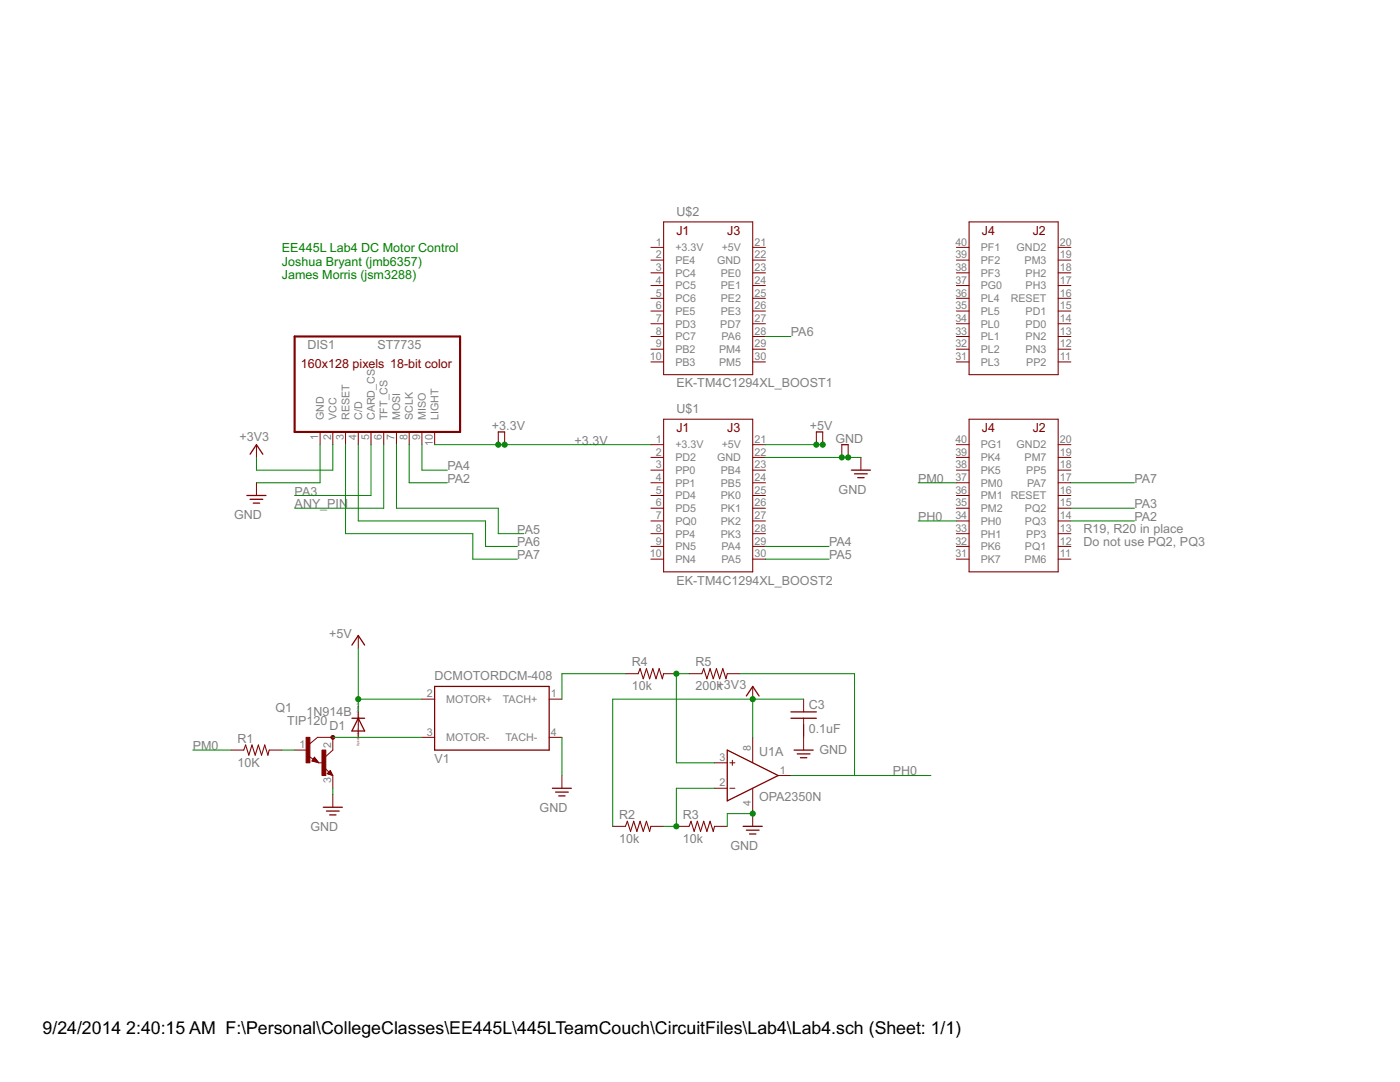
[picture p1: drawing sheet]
<svg xmlns="http://www.w3.org/2000/svg" width="279mm" height="216mm" viewBox="0 0 279 216" stroke-linecap="round" stroke-linejoin="round" font-family="sans-serif">
<g fill="none" stroke="#800000" stroke-width=".25">
<path d="M49.3 98.9h3.8M49.9 99.6h2.6M49.9 90.6l1.3-1.9 1.3 1.9M99.4 86.2h1.3M162.9 86.2h1.3M168 88.7h1.3M169.9 93.8h3.8M170.5 94.6h2.6M171.2 95.3h1.2M50.5 100.4h1.3M70.2 128.7l1.3-1.9 1.3 1.9M86.7 137h22.9v12.7h-22.9z"/>
<path d="M148.9 138.9l1.3-1.9 1.3 1.9M62.7 151.6v-.2l.5 .6-.7-.3M65.9 154l-.4 .4 .5 .1-.2-.3M70.2 143.3h2.6M71.5 143.3l1.3 2.6h-2.6zM110.2 157.3h3.8M110.9 158.1h2.5M111.5 158.8h1.3M145.1 149.7l10.2 5-10.2 5.1zM157.8 143.3h5.1M157.8 142h5.1M158.5 149.7h3.8"/>
<path d="M159.1 150.4h2.5M159.7 151.2h1.3M64.5 161.1h3.8M65.2 161.8h2.5M65.8 162.6h1.3M148.3 164.9h3.8M148.9 165.7h2.6M149.6 166.4h1.3"/>
</g>
<g fill="none" stroke="#800000" stroke-width=".2">
<path d="M129.9 49.4h2.5M129.9 51.9h2.5M129.9 54.4h2.5M129.9 57h2.5M129.9 59.5h2.5M150.2 49.4h2.6M150.2 51.9h2.6M150.2 54.4h2.6M150.2 57h2.6M150.2 59.5h2.6M190.9 49.4h2.5M190.9 51.9h2.5"/>
<path d="M190.9 54.4h2.5M190.9 57h2.5M190.9 59.5h2.5M211.2 49.4h2.5M211.2 51.9h2.5M211.2 54.4h2.5M211.2 57h2.5M211.2 59.5h2.5M129.9 67.1h2.5M129.9 69.7h2.5M129.9 72.2h2.5M129.9 64.6h2.5"/>
<path d="M129.9 62.1h2.5M150.2 67.1h2.6M150.2 69.7h2.6M150.2 72.2h2.6M150.2 64.6h2.6M150.2 62.1h2.6M190.9 67.1h2.5M190.9 69.7h2.5M190.9 72.2h2.5M190.9 64.6h2.5M190.9 62.1h2.5M211.2 67.1h2.5"/>
<path d="M211.2 69.7h2.5M211.2 72.2h2.5M211.2 64.6h2.5M211.2 62.1h2.5M51.2 88.7v2.6M51.2 96.3v2.6M63.9 86.2v2.5M66.4 86.2v2.5M69 86.2v2.5M71.5 86.2v2.5M74 86.2v2.5M76.6 86.2v2.5"/>
<path d="M79.1 86.2v2.5M81.7 86.2v2.5M84.2 86.2v2.5M86.7 86.2v2.5M99.4 86.2v2.5M100.7 86.2v2.5M129.9 88.7h2.5M129.9 91.3h2.5M129.9 93.8h2.5M129.9 96.3h2.5M129.9 98.9h2.5M150.2 88.7h2.6"/>
<path d="M150.2 91.3h2.6M150.2 93.8h2.6M150.2 96.3h2.6M150.2 98.9h2.6M162.9 86.2v2.5M164.2 86.2v2.5M168 88.7v2.6M169.3 88.7v2.6M171.8 91.3v2.5M190.9 88.7h2.5M190.9 91.3h2.5M190.9 93.8h2.5"/>
<path d="M190.9 96.3h2.5M190.9 98.9h2.5M211.2 88.7h2.5M211.2 91.3h2.5M211.2 93.8h2.5M211.2 96.3h2.5M211.2 98.9h2.5M129.9 106.5h2.5M129.9 109h2.5M129.9 111.6h2.5M129.9 103.9h2.5M129.9 101.4h2.5"/>
<path d="M150.2 106.5h2.6M150.2 109h2.6M150.2 111.6h2.6M150.2 103.9h2.6M150.2 101.4h2.6M190.9 106.5h2.5M190.9 109h2.5M190.9 111.6h2.5M190.9 103.9h2.5M190.9 101.4h2.5M211.2 106.5h2.5M211.2 109h2.5"/>
<path d="M211.2 111.6h2.5M211.2 103.9h2.5M211.2 101.4h2.5M71.5 126.8v2.5M84.2 139.5h2.5M109.6 139.5h2.5M124.8 134.4h2.6M132.4 134.4h2.6M137.5 134.4h2.6M145.1 134.4h2.6M150.2 137v2.5M160.4 139.5v2.5"/>
<path d="M46.1 149.7h2.5M53.7 149.7h2.6M58.8 149.7h2.5M61.6 150.9l.9 .6M61.8 148.4l1.6-1.3h3v2.6l-1.4 1.2M62.5 151.7l.2-.4 .7 .8-1-.3 .3-.6 .8 .9M62.8 151.1l.8 1.1-1.3-.4zM63.6 152.2h.7M64.8 153.3l.8 .8M65.9 153.7l.5 1-1.1-.3zM65.9 154l.3 .6-.8-.2 .5-.5 .4 .7M66.4 154.7v2.6"/>
<path d="M66.4 158.6v2.5M71.5 142v5.1M84.2 147.1h2.5M109.6 147.1h2.5M112.1 154.7v2.6M142.6 152.2h2.5M142.6 157.3h2.5M145.6 152.2h1.1M145.6 157.3h1.1M146.2 151.7v1M150.2 147.1v5.1M150.2 157.3v7.6"/>
<path d="M155.3 154.7h2.5M160.4 143.3v6.4M122.3 164.9h2.5M129.9 164.9h2.5M135 164.9h2.5M142.6 164.9h2.5"/>
</g>
<path d="M58.8 67.1h33v19.1h-33z" fill="none" stroke="#800000" stroke-width=".42"/>
<circle cx="66.4" cy="147.1" r=".38" fill="#800000" stroke="#800000" stroke-width=".2"/>
<g fill="#800000" stroke="#800000" stroke-width=".2">
<path d="M61.1 147.1h.7v5.1h-.7z"/>
<path d="M64.3 149.7h.7v5h-.7z"/>
</g>
<path d="M132.4 44.3h17.8v30.5h-17.8zM193.4 44.3h17.8v30.5h-17.8zM132.4 83.7h17.8v30.4h-17.8zM193.4 83.7h17.8v30.4h-17.8zM127.4 134.4l.3-1 .7 2 .6-2 .6 2 .7-2 .6 2 .7-2 .6 2 .2-1M140.1 134.4l.3-1 .7 2 .6-2 .6 2 .7-2 .6 2 .7-2 .6 2 .2-1M48.6 149.7l.4-1 .7 2 .6-2 .6 2 .7-2 .6 2 .6-2 .7 2 .2-1M124.8 164.9l.4-1 .6 2 .7-2 .6 2 .6-2 .7 2 .6-2 .6 2 .3-1M137.5 164.9l.4-1 .6 2 .7-2 .6 2 .6-2 .7 2 .6-2 .6 2 .3-1" fill="none" stroke="#800000" stroke-width=".21"/>
<g fill="none" stroke="#008000" stroke-width=".2">
<path d="M152.8 67.1h5M63.9 88.7v7.6h-12.7M66.4 88.7v5.1h-15.2v-2.5M69 88.7v17.8h25.4v5.1h8.9M71.5 88.7v15.2h25.4v5.1h6.4M74 88.7v10.2h-15.2M76.6 88.7v12.7h-17.8M79.1 88.7v12.7h20.3v5.1h5.1M81.7 88.7v7.6h7.6M84.2 88.7v5.1h5.1M86.7 88.7h43.2M152.8 91.3h19"/>
<path d="M152.8 88.7h11.4M183.2 96.3h7.7M213.7 96.3h12.7M152.8 109h12.7M152.8 111.6h12.7M183.2 103.9h7.7M213.7 101.4h12.7M213.7 103.9h12.7M71.5 129.3v12.7M71.5 139.5h12.7M124.8 134.4h-12.7v5.1M137.5 134.4h-2.5v17.8h7.6"/>
<path d="M147.7 134.4h22.8v20.3M150.2 139.5v7.6M160.4 139.5h-38.1v25.4M38.5 149.7h7.6M56.3 149.7h2.5M66.4 157.3v1.3M66.4 147.1h17.8M112.1 147.1v7.6M142.6 157.3h-7.6v7.6h-2.6M157.8 154.7h28M150.2 162.3h-5.1v2.6"/>
</g>
<g fill="#008000" stroke="#008000" stroke-width=".2">
<circle cx="168" cy="91.3" r=".51"/>
<circle cx="169.3" cy="91.3" r=".51"/>
<circle cx="150.2" cy="162.3" r=".51"/>
<circle cx="164.2" cy="88.7" r=".51"/>
<circle cx="162.9" cy="88.7" r=".51"/>
<circle cx="99.4" cy="88.7" r=".51"/>
<circle cx="100.7" cy="88.7" r=".51"/>
<circle cx="150.2" cy="139.5" r=".51"/>
<circle cx="71.5" cy="139.5" r=".51"/>
<circle cx="135" cy="164.9" r=".51"/>
<circle cx="135" cy="134.4" r=".51"/>
</g>
<g font-size="4">
<text x="8.5" y="206.4">9/24/2014</text>
<text x="25.2" y="206.4">2:40:15 AM F:\Personal\CollegeClasses\EE445L\445LTeamCouch\CircuitFiles\Lab4\Lab4.sch (Sheet: 1/1)</text>
</g>
<g font-size="2.8" fill="#808080">
<text x="135" y="43">U$2</text>
<text x="61.3" y="69.7">DIS1</text>
<text x="75.3" y="69.7">ST7735</text>
<text x="157.8" y="67.1">PA6</text>
<text x="135" y="77.3">EK-TM4C1294XL_BOOST1</text>
<text x="135" y="82.4">U$1</text>
<text x="47.8" y="88">+3V3</text>
<text x="98.2" y="85.8">+3.3V</text>
<text x="114.7" y="88.7">+3.3V</text>
<text x="161.7" y="85.8">+5V</text>
<text x="166.7" y="88.3">GND</text>
<text x="89.3" y="93.8">PA4</text>
<text x="58.8" y="98.9">PA3</text>
<text x="58.8" y="101.4">ANY_PIN</text>
<text x="89.3" y="96.3">PA2</text>
<text x="167.4" y="98.5">GND</text>
<text x="183.2" y="96.3">PM0</text>
<text x="226.4" y="101.4">PA3</text>
<text x="226.4" y="96.3">PA7</text>
<text x="46.7" y="103.6">GND</text>
<text x="103.2" y="106.5">PA5</text>
<text x="183.2" y="104">PH0</text>
<text x="216.3" y="106.4">R19, R20 in place</text>
<text x="226.4" y="104">PA2</text>
<text x="103.2" y="109">PA6</text>
<text x="103.2" y="111.6">PA7</text>
<text x="165.5" y="109">PA4</text>
<text x="165.5" y="111.6">PA5</text>
<text x="216.3" y="109">Do not use PQ2, PQ3</text>
<text x="135" y="116.7">EK-TM4C1294XL_BOOST2</text>
<text x="65.7" y="127.3">+5V</text>
<text x="86.7" y="135.7">DCMOTORDCM-408</text>
<text x="126.1" y="137.7">10k</text>
<text x="126.1" y="132.9">R4</text>
<text x="138.8" y="137.7">200k+3V3</text>
<text x="138.8" y="132.9">R5</text>
<text x="55" y="142">Q1</text>
<text x="61.2" y="142.8">1N914B</text>
<text x="161.4" y="141.4">C3</text>
<text x="38.5" y="149.7">PM0</text>
<text x="47.4" y="148.2">R1</text>
<text x="57.3" y="144.6">TIP120</text>
<text x="65.8" y="145.6">D1</text>
<text x="161.4" y="146.2">0.1uF</text>
<text x="47.4" y="153">10K</text>
<text x="86.7" y="152.2">V1</text>
<text x="151.5" y="150.9">U1A</text>
<text x="163.6" y="150.6">GND</text>
<text x="178.2" y="154.7">PH0</text>
<text x="107.7" y="162">GND</text>
<text x="151.5" y="159.8">OPA2350N</text>
<text x="62" y="165.8">GND</text>
<text x="123.6" y="163.4">R2</text>
<text x="136.3" y="163.4">R3</text>
<text x="123.6" y="168.2">10k</text>
<text x="136.3" y="168.2">10k</text>
<text x="145.8" y="169.6">GND</text>
</g>
<g font-size="2.8" fill="#800000">
<text x="135" y="46.8">J1</text>
<text x="145.1" y="46.8">J3</text>
<text x="195.9" y="46.8">J4</text>
<text x="206.1" y="46.8">J2</text>
<text x="60.1" y="73.5">160x128 pixels 18-bit color</text>
<text x="135" y="86.2">J1</text>
<text x="145.1" y="86.2">J3</text>
<text x="195.9" y="86.2">J4</text>
<text x="206.1" y="86.2">J2</text>
</g>
<g font-size="2.8" fill="#008000">
<text x="56.3" y="50.4">EE445L Lab4 DC Motor Control</text>
<text x="56.3" y="53">Joshua Bryant (jmb6357)</text>
<text x="56.3" y="55.7">James Morris (jsm3288)</text>
</g>
<g font-size="2.4" fill="#808080">
<text x="130.9" y="49">1</text>
<text x="130.9" y="51.5">2</text>
<text x="134.8" y="50.1">+3.3V</text>
<text x="134.8" y="52.7">PE4</text>
<text x="143.1" y="52.7">GND</text>
<text x="144" y="50.1">+5V</text>
<text x="150.6" y="49">21</text>
<text x="150.6" y="51.5">22</text>
<text x="190.7" y="51.5">39</text>
<text x="190.7" y="49">40</text>
<text x="195.7" y="52.7">PF2</text>
<text x="195.7" y="50.1">PF1</text>
<text x="202.9" y="50.1">GND2</text>
<text x="204.5" y="52.7">PM3</text>
<text x="211.5" y="51.5">19</text>
<text x="211.5" y="49">20</text>
<text x="130.9" y="54.1">3</text>
<text x="130.9" y="56.6">4</text>
<text x="130.9" y="59.2">5</text>
<text x="134.8" y="55.2">PC4</text>
<text x="134.8" y="57.7">PC5</text>
<text x="143.9" y="55.2">PE0</text>
<text x="143.9" y="57.7">PE1</text>
<text x="150.6" y="54.1">23</text>
<text x="150.6" y="56.6">24</text>
<text x="150.6" y="59.2">25</text>
<text x="190.7" y="59.2">36</text>
<text x="190.7" y="56.6">37</text>
<text x="190.7" y="54.1">38</text>
<text x="195.7" y="57.7">PG0</text>
<text x="195.7" y="55.2">PF3</text>
<text x="204.7" y="57.7">PH3</text>
<text x="204.7" y="55.2">PH2</text>
<text x="211.5" y="59.2">16</text>
<text x="211.5" y="56.6">17</text>
<text x="211.5" y="54.1">18</text>
<text x="130.9" y="61.7">6</text>
<text x="130.9" y="64.2">7</text>
<text x="134.8" y="60.3">PC6</text>
<text x="134.8" y="62.8">PE5</text>
<text x="134.8" y="65.4">PD3</text>
<text x="143.7" y="65.4">PD7</text>
<text x="143.9" y="62.8">PE3</text>
<text x="143.9" y="60.3">PE2</text>
<text x="150.6" y="64.2">27</text>
<text x="150.6" y="61.7">26</text>
<text x="190.7" y="64.2">34</text>
<text x="190.7" y="61.7">35</text>
<text x="195.7" y="65.4">PL0</text>
<text x="195.7" y="62.8">PL5</text>
<text x="195.7" y="60.3">PL4</text>
<text x="201.7" y="60.3">RESET</text>
<text x="204.7" y="65.4">PD0</text>
<text x="204.7" y="62.8">PD1</text>
<text x="211.5" y="64.2">14</text>
<text x="211.5" y="61.7">15</text>
<text x="129.7" y="71.9">10</text>
<text x="130.9" y="66.8">8</text>
<text x="130.9" y="69.3">9</text>
<text x="134.8" y="67.9">PC7</text>
<text x="134.8" y="70.4">PB2</text>
<text x="143.5" y="70.4">PM4</text>
<text x="144" y="67.9">PA6</text>
<text x="150.6" y="66.8">28</text>
<text x="150.6" y="69.3">29</text>
<text x="150.6" y="71.9">30</text>
<text x="190.7" y="71.9">31</text>
<text x="190.7" y="69.3">32</text>
<text x="190.7" y="66.8">33</text>
<text x="195.7" y="70.4">PL2</text>
<text x="195.7" y="67.9">PL1</text>
<text x="204.7" y="70.4">PN3</text>
<text x="204.7" y="67.9">PN2</text>
<text x="211.5" y="71.9">11</text>
<text x="211.5" y="69.3">12</text>
<text x="211.5" y="66.8">13</text>
<text x="134.8" y="73">PB3</text>
<text x="143.5" y="73">PM5</text>
<text x="195.7" y="73">PL3</text>
<text x="204.8" y="73">PP2</text>
<text x="64.6" y="83.8" transform="rotate(-90 64.6 83.8)">GND</text>
<text x="67.2" y="83.8" transform="rotate(-90 67.2 83.8)">VCC</text>
<text x="69.7" y="83.8" transform="rotate(-90 69.7 83.8)">RESET</text>
<text x="72.3" y="83.8" transform="rotate(-90 72.3 83.8)">C/D</text>
<text x="74.8" y="83.8" transform="rotate(-90 74.8 83.8)">CARD_CS</text>
<text x="77.3" y="83.8" transform="rotate(-90 77.3 83.8)">TFT_CS</text>
<text x="79.9" y="83.8" transform="rotate(-90 79.9 83.8)">MOSI</text>
<text x="82.4" y="83.8" transform="rotate(-90 82.4 83.8)">SCLK</text>
<text x="85" y="83.8" transform="rotate(-90 85 83.8)">MISO</text>
<text x="87.5" y="83.8" transform="rotate(-90 87.5 83.8)">LIGHT</text>
<text x="63.5" y="87.7" transform="rotate(-90 63.5 87.7)">1</text>
<text x="66.1" y="87.7" transform="rotate(-90 66.1 87.7)">2</text>
<text x="68.6" y="87.7" transform="rotate(-90 68.6 87.7)">3</text>
<text x="71.1" y="87.7" transform="rotate(-90 71.1 87.7)">4</text>
<text x="73.7" y="87.7" transform="rotate(-90 73.7 87.7)">5</text>
<text x="76.2" y="87.7" transform="rotate(-90 76.2 87.7)">6</text>
<text x="78.8" y="87.7" transform="rotate(-90 78.8 87.7)">7</text>
<text x="81.3" y="87.7" transform="rotate(-90 81.3 87.7)">8</text>
<text x="83.8" y="87.7" transform="rotate(-90 83.8 87.7)">9</text>
<text x="86.4" y="88.9" transform="rotate(-90 86.4 88.9)">10</text>
<text x="130.9" y="88.4">1</text>
<text x="134.8" y="89.5">+3.3V</text>
<text x="144" y="89.5">+5V</text>
<text x="150.6" y="88.4">21</text>
<text x="190.7" y="88.4">40</text>
<text x="195.7" y="89.5">PG1</text>
<text x="202.9" y="89.5">GND2</text>
<text x="211.5" y="88.4">20</text>
<text x="130.9" y="90.9">2</text>
<text x="130.9" y="93.4">3</text>
<text x="130.9" y="96">4</text>
<text x="134.8" y="92">PD2</text>
<text x="134.8" y="94.6">PP0</text>
<text x="143.1" y="92">GND</text>
<text x="143.9" y="94.6">PB4</text>
<text x="150.6" y="90.9">22</text>
<text x="150.6" y="93.4">23</text>
<text x="150.6" y="96">24</text>
<text x="190.7" y="96">37</text>
<text x="190.7" y="93.4">38</text>
<text x="190.7" y="90.9">39</text>
<text x="195.7" y="94.6">PK5</text>
<text x="195.7" y="92">PK4</text>
<text x="204.5" y="92">PM7</text>
<text x="204.8" y="94.6">PP5</text>
<text x="211.5" y="96">17</text>
<text x="211.5" y="93.4">18</text>
<text x="211.5" y="90.9">19</text>
<text x="130.9" y="98.5">5</text>
<text x="130.9" y="101.1">6</text>
<text x="134.8" y="97.1">PP1</text>
<text x="134.8" y="99.6">PD4</text>
<text x="143.9" y="97.1">PB5</text>
<text x="143.9" y="99.6">PK0</text>
<text x="150.6" y="101.1">26</text>
<text x="150.6" y="98.5">25</text>
<text x="190.7" y="101.1">35</text>
<text x="190.7" y="98.5">36</text>
<text x="195.7" y="99.6">PM1 RESET</text>
<text x="195.7" y="97.1">PM0</text>
<text x="205" y="97.1">PA7</text>
<text x="211.5" y="101.1">15</text>
<text x="211.5" y="98.5">16</text>
<text x="130.9" y="106.1">8</text>
<text x="130.9" y="103.6">7</text>
<text x="134.8" y="107.3">PP4</text>
<text x="134.8" y="102.2">PD5</text>
<text x="134.8" y="104.7">PQ0</text>
<text x="143.9" y="107.3">PK3</text>
<text x="143.9" y="104.7">PK2</text>
<text x="143.9" y="102.2">PK1</text>
<text x="150.6" y="106.1">28</text>
<text x="150.6" y="103.6">27</text>
<text x="190.7" y="106.1">33</text>
<text x="190.7" y="103.6">34</text>
<text x="195.7" y="107.3">PH1</text>
<text x="195.7" y="104.7">PH0</text>
<text x="195.7" y="102.2">PM2</text>
<text x="204.6" y="104.7">PQ3</text>
<text x="204.6" y="102.2">PQ2</text>
<text x="204.8" y="107.3">PP3</text>
<text x="211.5" y="106.1">13</text>
<text x="211.5" y="103.6">14</text>
<text x="129.7" y="111.2">10</text>
<text x="130.9" y="108.7">9</text>
<text x="134.8" y="109.8">PN5</text>
<text x="134.8" y="112.3">PN4</text>
<text x="144" y="109.8">PA4</text>
<text x="144" y="112.3">PA5</text>
<text x="150.6" y="108.7">29</text>
<text x="150.6" y="111.2">30</text>
<text x="190.7" y="111.2">31</text>
<text x="190.7" y="108.7">32</text>
<text x="195.7" y="112.3">PK7</text>
<text x="195.7" y="109.8">PK6</text>
<text x="204.5" y="112.3">PM6</text>
<text x="204.6" y="109.8">PQ1</text>
<text x="211.5" y="111.2">11</text>
<text x="211.5" y="108.7">12</text>
<text x="85.2" y="139.1">2</text>
<text x="89.1" y="140.3">MOTOR+</text>
<text x="100.3" y="140.3">TACH+</text>
<text x="109.9" y="139.1">1</text>
<text x="59.8" y="149.3">1</text>
<text x="66.1" y="149.3" transform="rotate(-90 66.1 149.3)">2</text>
<text x="85.2" y="146.8">3</text>
<text x="89.1" y="147.9">MOTOR-</text>
<text x="100.9" y="147.9">TACH-</text>
<text x="109.9" y="146.8">4</text>
<text x="149.9" y="149.9" transform="rotate(-90 149.9 149.9)">8</text>
<text x="143.6" y="151.8">3</text>
<text x="155.7" y="154.4">1</text>
<text x="66.1" y="156.3" transform="rotate(-90 66.1 156.3)">3</text>
<text x="143.6" y="156.9">2</text>
<text x="149.9" y="160.8" transform="rotate(-90 149.9 160.8)">4</text>
</g>
<g font-size=".7" fill="#800080">
<text x="71.7" y="143.7" transform="rotate(-90 71.7 143.7)">SpiceOrder 2</text>
<text x="71.7" y="148.8" transform="rotate(-90 71.7 148.8)">SpiceOrder</text>
<text x="71.7" y="145.7" transform="rotate(-90 71.7 145.7)">1</text>
</g>
</svg>
